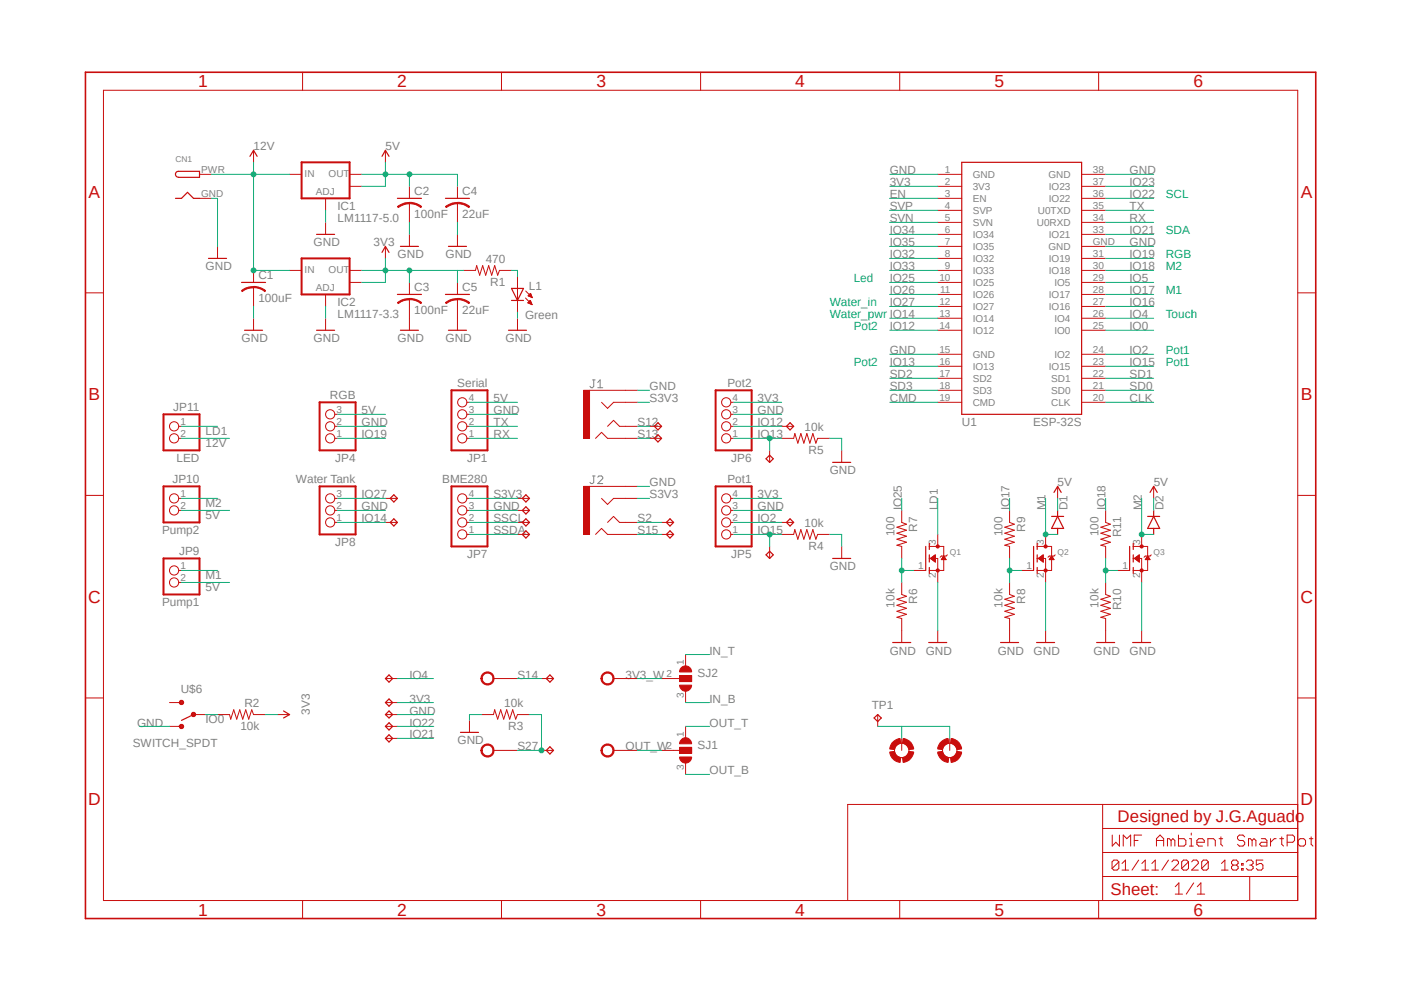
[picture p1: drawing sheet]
<svg xmlns="http://www.w3.org/2000/svg" width="297mm" height="210mm" viewBox="0 0 297 210" stroke-linecap="round" stroke-linejoin="round" font-family="sans-serif">
<path d="M17.6 14.9l261.8 179.9M279.4 14.9l-261.8 179.9" fill="none" stroke="#fff" stroke-width=".21"/>
<path d="M125.3 80.3h.6M125.6 80.3v1.4l-.3 .3h-.2l-.3-.3M126.4 82h1.1M126.4 80.9l.6-.6v1.7M125.3 100.7h.6M125.6 100.7v1.3l-.3 .3h-.2l-.3-.3M126.4 100.9l.3-.2h.6l.2 .2v.3l-1.1 1.1h1.1" fill="none" stroke="#808080" stroke-width=".21"/>
<path d="M52.9 33.1l.7-1.3 .8 1.3M80.8 33.1l.7-1.3 .8 1.3M203.5 34.3h25.3v53.3h-25.3zM80.8 53.4l.7-1.3 .8 1.3M84.1 42h5.1" fill="none" stroke="#c90d0c" stroke-width=".25"/>
<g fill="none" stroke="#c90d0c" stroke-width=".21">
<path d="M53.6 31.8v2.5M61.3 36.9h2.5M74 36.9h2.5M74 39.4h2.5M81.5 31.8v2.5M198.4 36.9h5.1M198.4 39.4h5.1M228.8 36.9h5.1M228.8 39.4h5.1M61.3 57.2h2.5M68.9 42v2.5M74 57.2h2.5"/>
<path d="M74 59.7h2.5M81.5 52.1v2.6M86.6 43v1.5M198.4 42h5.1M198.4 44.5h5.1M198.4 47h5.1M198.4 49.6h5.1M198.4 52.1h5.1M198.4 54.7h5.1M198.4 57.2h5.1M198.4 59.7h5.1M228.8 42h5.1"/>
<path d="M228.8 44.5h5.1M228.8 47h5.1M228.8 49.6h5.1M228.8 52.1h5.1M228.8 54.7h5.1M228.8 57.2h5.1M228.8 59.7h5.1M68.9 62.3v2.5M198.4 64.8h5.1M198.4 62.3h5.1M198.4 67.3h5.1M198.4 69.8h5.1"/>
<path d="M198.4 77.5h5.1M198.4 74.9h5.1M228.8 64.8h5.1M228.8 62.3h5.1M228.8 67.3h5.1M228.8 69.8h5.1M228.8 77.5h5.1M228.8 74.9h5.1M198.4 80h5.1M198.4 82.5h5.1M198.4 85.1h5.1M228.8 80h5.1"/>
<path d="M228.8 82.5h5.1M228.8 85.1h5.1"/>
</g>
<path d="M63.8 34.3h10.2v7.7h-10.2zM63.8 54.7h10.2v7.6h-10.2z" fill="none" stroke="#c90d0c" stroke-width=".42"/>
<path d="M86.6 42.8a4 4 0 0 1 2.6 .9l-.2 .2a3.6 3.6 0 0 0-2.4-.8z" fill-rule="evenodd" fill="#c90d0c"/>
<path d="M86.6 42.8a4 4 0 0 1 2.6 .9l-.2 .2a3.6 3.6 0 0 0-2.4-.8z" fill="none" stroke="#c90d0c" stroke-width=".21"/>
<path d="M84.1 43.7l.3-.2a3.5 3.5 0 0 1 2.2-.7v.3a4.1 4.1 0 0 0-2.4 .8z" fill-rule="evenodd" fill="#c90d0c"/>
<path d="M86.6 39.4v2.6M84.1 43.7l.3-.2a3.5 3.5 0 0 1 2.2-.7v.3a4.1 4.1 0 0 0-2.4 .8zM86.6 44.5v2.5M86.6 63.3v1.5" fill="none" stroke="#c90d0c" stroke-width=".21"/>
<path d="M84.1 62.3h5.1" fill="none" stroke="#c90d0c" stroke-width=".25"/>
<path d="M86.6 63.1a4 4 0 0 1 2.6 .9l-.2 .2a3.6 3.6 0 0 0-2.4-.8z" fill-rule="evenodd" fill="#c90d0c"/>
<path d="M86.6 63.1a4 4 0 0 1 2.6 .9l-.2 .2a3.6 3.6 0 0 0-2.4-.8z" fill="none" stroke="#c90d0c" stroke-width=".21"/>
<path d="M84.1 64a3.6 3.6 0 0 1 2.5-.8v.2a3.5 3.5 0 0 0-2.4 .8z" fill-rule="evenodd" fill="#c90d0c"/>
<path d="M86.6 59.7v2.6M53.6 60.7v1.6M84.1 64a3.6 3.6 0 0 1 2.5-.8v.2a3.5 3.5 0 0 0-2.4 .8zM86.6 64.8v2.5" fill="none" stroke="#c90d0c" stroke-width=".21"/>
<path d="M51.1 59.7h5.1" fill="none" stroke="#c90d0c" stroke-width=".25"/>
<path d="M53.6 60.6a4 4 0 0 1 2.6 .9l-.2 .2a3.8 3.8 0 0 0-2.4-.9z" fill-rule="evenodd" fill="#c90d0c"/>
<path d="M53.6 60.6a4 4 0 0 1 2.6 .9l-.2 .2a3.8 3.8 0 0 0-2.4-.9z" fill="none" stroke="#c90d0c" stroke-width=".21"/>
<path d="M51.1 61.5a3.4 3.4 0 0 1 2.5-.9v.3a3.5 3.5 0 0 0-2.4 .8z" fill-rule="evenodd" fill="#c90d0c"/>
<path d="M46 52.1v2.6M53.6 57.2v2.5M68.9 47v2.6M86.6 49.6v2.5M96.8 43v1.5M51.1 61.5a3.4 3.4 0 0 1 2.5-.9v.3a3.5 3.5 0 0 0-2.4 .8zM53.6 62.3v2.5M53.6 67.3v2.5M68.9 67.3v2.5M86.6 67.3v2.5" fill="none" stroke="#c90d0c" stroke-width=".21"/>
<path d="M44.1 54.7h3.8M67 49.6h3.8M84.7 52.1h3.8M94.2 42h5.1M51.7 69.8h3.8M67 69.8h3.8M84.7 69.8h3.8" fill="none" stroke="#c90d0c" stroke-width=".25"/>
<path d="M96.8 42.8a4 4 0 0 1 2.6 .9l-.2 .2a3.8 3.8 0 0 0-2.4-.8z" fill-rule="evenodd" fill="#c90d0c"/>
<path d="M96.8 42.8a4 4 0 0 1 2.6 .9l-.2 .2a3.8 3.8 0 0 0-2.4-.8z" fill="none" stroke="#c90d0c" stroke-width=".21"/>
<path d="M94.2 43.7l.3-.2a3.5 3.5 0 0 1 2.3-.7v.3a4.1 4.1 0 0 0-2.4 .8z" fill-rule="evenodd" fill="#c90d0c"/>
<path d="M96.8 39.4v2.6M94.2 43.7l.3-.2a3.5 3.5 0 0 1 2.3-.7v.3a4.1 4.1 0 0 0-2.4 .8zM96.8 44.5v2.5M96.8 63.3v1.5" fill="none" stroke="#c90d0c" stroke-width=".21"/>
<path d="M94.2 62.3h5.1" fill="none" stroke="#c90d0c" stroke-width=".25"/>
<path d="M96.8 63.1a4 4 0 0 1 2.6 .9l-.2 .2a3.8 3.8 0 0 0-2.4-.8z" fill-rule="evenodd" fill="#c90d0c"/>
<path d="M96.8 63.1a4 4 0 0 1 2.6 .9l-.2 .2a3.8 3.8 0 0 0-2.4-.8z" fill="none" stroke="#c90d0c" stroke-width=".21"/>
<path d="M94.2 64a3.6 3.6 0 0 1 2.6-.8v.2a3.5 3.5 0 0 0-2.4 .8z" fill-rule="evenodd" fill="#c90d0c"/>
<g fill="none" stroke="#c90d0c" stroke-width=".21">
<path d="M96.8 49.6v2.5M96.8 59.7v2.6M98 57.2h2.6l.2-1 .7 2 .6-2 .6 2 .7-2 .6 2 .6-2 .7 2 .4-1h2.5M109.5 58.5v7.5M94.2 64a3.6 3.6 0 0 1 2.6-.8v.2a3.5 3.5 0 0 0-2.4 .8zM96.8 64.8v5M109.5 67.3v2.5M111.2 63l1.4 1.4M111.2 61.6l1.4 1.3M111.7 64.1l.9 .3M111.7 64.1l.5-.6 .4 .9M111.7 64.1h.7"/>
<path d="M111.8 62.5h.6M111.8 63.9h.6M111.8 62.6h.6M111.8 62.4h.6M111.8 64.1h.6M111.8 63.8h.5M111.9 62.4h.5M111.9 63.8h.4M112 62.7h.5M112 62.3h.3M112 63.7h.2M112.1 64.2h.3"/>
<path d="M112.1 62.1h.2M112.1 63.6h.1M112.2 62.1l-.5 .5 .9 .3M112.2 62.1l.4 .8M112.2 62.8h.3M112.2 62.1h.1M112.3 64.3h.2M112.4 62.9h.2M112.5 64.4h.1"/>
</g>
<path d="M94.9 52.1h3.8M94.9 69.8h3.8M107.6 69.8h3.8M108.2 61h2.5l-1.2 2.5zM108.2 63.5h2.5" fill="none" stroke="#c90d0c" stroke-width=".25"/>
<path d="M190.9 160.2a1.57 1.57 0 0 0 1.4-1.3l1 .1a2.57 2.57 0 0 1-2.2 2.2z" fill-rule="evenodd" fill="#c90d0c"/>
<path d="M190.9 160.2a1.57 1.57 0 0 0 1.4-1.3l1 .1a2.57 2.57 0 0 1-2.2 2.2z" fill="none" stroke="#c90d0c" stroke-width=".21"/>
<path d="M191.1 156.2a2.44 2.44 0 0 1 2.2 2.2l-1 .1a1.68 1.68 0 0 0-1.4-1.3z" fill-rule="evenodd" fill="#c90d0c"/>
<path d="M191.1 156.2a2.44 2.44 0 0 1 2.2 2.2l-1 .1a1.68 1.68 0 0 0-1.4-1.3z" fill="none" stroke="#c90d0c" stroke-width=".21"/>
<path d="M188.7 157.1a2.49 2.49 0 0 1 1.7-.9l.1 1a1.57 1.57 0 0 0-1.3 1.3l-1-.1z" fill-rule="evenodd" fill="#c90d0c"/>
<path d="M188.7 157.1a2.49 2.49 0 0 1 1.7-.9l.1 1a1.57 1.57 0 0 0-1.3 1.3l-1-.1z" fill="none" stroke="#c90d0c" stroke-width=".21"/>
<path d="M188.2 159l1-.1a1.47 1.47 0 0 0 1.3 1.3l-.1 1a2.45 2.45 0 0 1-2.2-2.2z" fill-rule="evenodd" fill="#c90d0c"/>
<g fill="none" stroke="#c90d0c" stroke-width=".21">
<path d="M188.2 159l1-.1a1.47 1.47 0 0 0 1.3 1.3l-.1 1a2.45 2.45 0 0 1-2.2-2.2zM190.8 156.2v2.5"/>
<circle cx="190.8" cy="158.7" r="1.53"/>
</g>
<path d="M201.1 160.2a1.57 1.57 0 0 0 1.3-1.3l1 .1a2.45 2.45 0 0 1-2.2 2.2z" fill-rule="evenodd" fill="#c90d0c"/>
<path d="M201.1 160.2a1.57 1.57 0 0 0 1.3-1.3l1 .1a2.45 2.45 0 0 1-2.2 2.2z" fill="none" stroke="#c90d0c" stroke-width=".21"/>
<path d="M201.2 156.2a2.37 2.37 0 0 1 2.2 2.2l-1 .1a1.68 1.68 0 0 0-1.3-1.3z" fill-rule="evenodd" fill="#c90d0c"/>
<path d="M201.2 156.2a2.37 2.37 0 0 1 2.2 2.2l-1 .1a1.68 1.68 0 0 0-1.3-1.3z" fill="none" stroke="#c90d0c" stroke-width=".21"/>
<path d="M198.9 157.1a2.49 2.49 0 0 1 1.7-.9l.1 1a1.68 1.68 0 0 0-1.4 1.3l-.9-.1v-.3z" fill-rule="evenodd" fill="#c90d0c"/>
<path d="M198.9 157.1a2.49 2.49 0 0 1 1.7-.9l.1 1a1.68 1.68 0 0 0-1.4 1.3l-.9-.1v-.3z" fill="none" stroke="#c90d0c" stroke-width=".21"/>
<path d="M198.4 159l.9-.1a1.57 1.57 0 0 0 1.4 1.3l-.1 1a2.45 2.45 0 0 1-2.2-2.2z" fill-rule="evenodd" fill="#c90d0c"/>
<g fill="none" stroke="#c90d0c" stroke-width=".21">
<path d="M70.8 92.7h.6M70.8 90.2h.6M70.8 87.6h.6M98.8 92.7h.5M98.8 90.2h.5M98.8 87.6h.5M98.8 85.1h.5M154.6 92.7h.6M154.6 90.2h.6M154.6 87.6h.6M154.6 85.1h.6M165.4 92.7h2.5l.2-1 .7 2 .6-2 .7 2 .6-2 .6 2 .7-2 .6 2 .4-1h2.5"/>
<path d="M178.1 95.2v2.6M70.8 110.5h.6M70.8 107.9h.6M70.8 105.4h.6M98.8 113h.5M98.8 110.5h.5M98.8 107.9h.5M98.8 105.4h.5M109.5 113h2.5M109.5 110.5h2.5M109.5 107.9h2.5M109.5 105.4h2.5"/>
<path d="M154.6 113h.6M154.6 110.5h.6M154.6 107.9h.6M154.6 105.4h.6M165.4 113h2.5l.2-1 .7 2 .6-2 .7 2 .6-2 .6 2 .7-2 .6 2 .4-1h2.5M178.1 115.6v2.5M196.6 118.1h1.8v2.5M196.6 115.6h3v5h-3M200.4 117.3l-.2 .3h-1.1l-.2 .3M46 151.1h2.6l.2 1 .6-2 .7 2 .6-2 .7 2 .6-2 .6 2 .7-2 .3 1h2.6M58.7 151.1h2.6M81.5 151.1h2.6"/>
<path d="M81.5 148.6h2.6M81.5 153.6h2.6M81.5 156.2h2.6M185.7 151.1v2.5M198.4 159l.9-.1a1.57 1.57 0 0 0 1.4 1.3l-.1 1a2.45 2.45 0 0 1-2.2-2.2zM200.9 156.2v2.5"/>
<circle cx="69.8" cy="92.7" r=".98"/>
<circle cx="69.8" cy="90.2" r=".98"/>
<circle cx="69.8" cy="87.6" r=".98"/>
<circle cx="97.8" cy="92.7" r=".98"/>
<circle cx="97.8" cy="85.1" r=".98"/>
<circle cx="97.8" cy="87.6" r=".98"/>
<circle cx="97.8" cy="90.2" r=".98"/>
<circle cx="153.6" cy="85.1" r=".98"/>
<circle cx="153.6" cy="90.2" r=".98"/>
<circle cx="153.6" cy="87.6" r=".98"/>
<circle cx="153.6" cy="92.7" r=".98"/>
<circle cx="69.8" cy="105.4" r=".98"/>
<circle cx="69.8" cy="107.9" r=".98"/>
<circle cx="69.8" cy="110.5" r=".98"/>
<circle cx="97.8" cy="107.9" r=".98"/>
<circle cx="97.8" cy="110.5" r=".98"/>
<circle cx="97.8" cy="113" r=".98"/>
<circle cx="97.8" cy="105.4" r=".98"/>
<circle cx="153.6" cy="113" r=".98"/>
<circle cx="153.6" cy="105.4" r=".98"/>
<circle cx="153.6" cy="110.5" r=".98"/>
<circle cx="153.6" cy="107.9" r=".98"/>
<circle cx="200.9" cy="158.7" r="1.53"/>
</g>
<path d="M67.6 85.1h7.6v10.1h-7.6zM95.5 82.5h7.6v12.7h-7.6zM151.4 82.5h7.6v12.7h-7.6zM67.6 102.9h7.6v10.1h-7.6zM95.5 102.9h7.6v12.7h-7.6zM151.4 102.9h7.6v12.7h-7.6z" fill="none" stroke="#c90d0c" stroke-width=".42"/>
<g fill="none" stroke="#c90d0c" stroke-width=".25">
<path d="M176.1 97.8h3.9M111.3 104.6l.7 .8-.7 .8-.8-.8zM111.3 107.2l.7 .7-.7 .8-.8-.8zM111.3 109.7l.7 .8-.7 .8-.8-.8zM111.3 112.3l.7 .7-.7 .8-.8-.8zM176.1 118.1h3.9M195.8 115.6v5M196.6 114.9v1.3M196.6 117.3v1.6M196.6 120v1.3M60 150.4l1.3 .7-1.3 .7M82.3 147.8l.8 .8-.8 .8-.8-.8z"/>
<path d="M82.3 150.4l.8 .7-.8 .7-.8-.7zM82.3 152.9l.8 .7-.8 .8-.8-.8zM82.3 155.4l.8 .8-.8 .7-.8-.7zM184.9 151.8l.8-.7 .7 .7-.7 .8z"/>
</g>
<circle cx="198.4" cy="120.6" r=".33" fill="#c90d0c"/>
<circle cx="198.4" cy="120.6" r=".33" fill="none" stroke="#c90d0c" stroke-width=".21"/>
<circle cx="198.4" cy="115.6" r=".33" fill="#c90d0c"/>
<g fill="none" stroke="#c90d0c" stroke-width=".21">
<path d="M37.8 90.2h.6M37.8 92.7h.6M37.8 105.4h.6M37.8 107.9h.6M190.8 107.9v2.6l1 .4-2.1 .6 2.1 .6-2.1 .7 2.1 .6-2.1 .6 2.1 .7-2.1 .6 1.1 .3v2.5M196.8 118.2h1.1M196.8 118.1l1.1-.8v1.6zM196.9 118h1M197 118.2h.9M197 117.9h.9M197.1 118.3h.8M197.1 117.9h.8"/>
<path d="M197.2 118.4h.7M197.3 117.8h.6M197.4 118.5h.5M197.4 117.7h.5M197.4 118.6h.5M197.5 117.6h.4M197.6 118.7h.3M197.6 117.5h.3M197.7 118.7h.2M197.7 117.4h.2M197.8 118.8h.1M198.4 113v2.6"/>
<path d="M199.1 118.3h1M199.2 118.2h.8M199.3 118.2h.7M199.3 118h.6M199.4 117.9h.5M199.4 117.9h.4M199.5 117.8h.2M199.6 117.7h.1M199.6 117.6l.6 .8h-1.1zM199.6 117.6h.1M219.4 115.6h3.1v5h-3.1M219.4 118.1h1.8v2.5"/>
<path d="M223.2 117.3l-.2 .3h-1l-.3 .3M37.8 120.6h.6M37.8 123.2h.6M190.8 123.2v2.5l1 .4-2.1 .6 2.1 .7-2.1 .6 2.1 .7-2.1 .6 2.1 .6-2.1 .7 1.1 .2v5.1M193.3 120.6h2.5M198.4 120.6v2.6M198.4 133.3v2.6"/>
<circle cx="36.8" cy="92.7" r=".98"/>
<circle cx="36.8" cy="90.2" r=".98"/>
<circle cx="36.8" cy="105.4" r=".98"/>
<circle cx="36.8" cy="107.9" r=".98"/>
<circle cx="198.4" cy="115.6" r=".33"/>
<circle cx="36.8" cy="123.2" r=".98"/>
<circle cx="36.8" cy="120.6" r=".98"/>
</g>
<path d="M34.6 87.6h7.6v7.6h-7.6zM34.6 118.1h7.6v7.6h-7.6zM34.6 102.9h7.6v7.6h-7.6z" fill="none" stroke="#c90d0c" stroke-width=".42"/>
<path d="M218.7 115.6v5M219.4 114.9v1.3M219.4 117.3v1.6M188.8 135.9h3.9M196.5 135.9h3.8M219.4 120v1.3" fill="none" stroke="#c90d0c" stroke-width=".25"/>
<circle cx="221.2" cy="120.7" r=".33" fill="#c90d0c"/>
<circle cx="221.2" cy="120.7" r=".33" fill="none" stroke="#c90d0c" stroke-width=".21"/>
<circle cx="221.2" cy="115.6" r=".33" fill="#c90d0c"/>
<g fill="none" stroke="#c90d0c" stroke-width=".21">
<path d="M213.6 107.9v2.6l1 .4-2 .6 2 .6-2 .7 2 .6-2 .6 2 .7-2 .6 1 .3v2.5M219.7 118.1l1-.8v1.6zM219.7 118.2h1M219.8 118h.9M219.8 118.2h.9M219.9 117.9h.8M220 118.3h.7M220 117.9h.7M220.1 118.4h.6M220.1 117.8h.6M220.2 117.7h.5M220.2 118.5h.5"/>
<path d="M220.3 118.6h.4M220.3 117.6h.4M220.4 118.7h.3M220.5 117.5h.2M220.6 118.7h.1M220.6 117.4h.1M220.7 118.8v.1M221.2 113v2.6M222 118.3h1M222.1 118.2h.8M222.1 118.2h.7M222.2 118h.6"/>
<path d="M222.2 117.9h.5M222.3 117.9h.4M222.4 117.8h.2M222.4 117.7h.1M222.5 117.6l.5 .8h-1zM222.5 117.6h.1M239.7 115.6h3.1v5h-3.1M239.7 118.1h1.8v2.5M243.5 117.3l-.2 .3h-1l-.3 .3M213.6 123.2v2.5l1 .4-2 .6 2 .7-2 .6 2 .7-2 .6 2 .6-2 .7 1 .2v5.1M216.1 120.6h2.6M221.2 120.6v2.6"/>
<path d="M221.2 133.3v2.6"/>
<circle cx="221.2" cy="115.6" r=".33"/>
</g>
<path d="M239 115.6v5M239.7 114.9v1.3M239.7 117.3v1.6M211.7 135.9h3.8M219.3 135.9h3.8M239.7 120v1.3" fill="none" stroke="#c90d0c" stroke-width=".25"/>
<circle cx="241.5" cy="120.7" r=".33" fill="#c90d0c"/>
<circle cx="241.5" cy="120.7" r=".33" fill="none" stroke="#c90d0c" stroke-width=".21"/>
<circle cx="241.5" cy="115.6" r=".33" fill="#c90d0c"/>
<g fill="none" stroke="#c90d0c" stroke-width=".21">
<path d="M124.7 82.5h7.6M126 92.7l1.3-1.3 1.2 1.3h3.8M127.3 85.1l1.2 1.3 1.3-1.3h2.5M223.7 102.9v2.5M233.9 107.9v2.6l1 .4-2 .6 2 .6-2 .7 2 .6-2 .6 2 .7-2 .6 1 .3v2.5M240 118.1l1-.8v1.6zM240 118.2h1M240.1 118h.9M240.2 118.2h.8M240.2 117.9h.8M240.3 118.3h.7M240.3 117.9h.7"/>
<path d="M240.4 118.4h.6M240.5 117.8h.5M240.5 118.5h.5M240.5 117.7h.5M240.6 118.6h.4M240.7 117.6h.3M240.7 118.7h.3M240.8 117.5h.2M240.9 118.7h.1M240.9 117.4h.1M241 118.8v.1M241.5 113v2.6"/>
<path d="M242.3 118.3h.9M242.4 118.2h.8M242.5 118h.6M242.6 117.9h.4M242.7 117.8h.2M242.7 117.7h.2M242.8 117.6l.5 .8h-1zM242.8 117.6h.1M244.1 102.9v2.5M233.9 123.2v2.5l1 .4-2 .6 2 .7-2 .6 2 .7-2 .6 2 .6-2 .7 1 .2v5.1M236.4 120.6h2.6M241.5 120.6v2.6"/>
<path d="M241.5 133.3v2.6M81.5 143.5h2.6"/>
<circle cx="241.5" cy="115.6" r=".33"/>
</g>
<g fill="none" stroke="#c90d0c" stroke-width=".25">
<path d="M222.5 109.2h2.5M223 104.1l.7-1.2 .8 1.2M223.7 109.2l1.3 2.6h-2.5zM223.7 107.9v1.3M223.7 111.8v1.2M242.8 109.2h2.5M243.3 104.1l.8-1.2 .7 1.2M244.1 109.2l1.2 2.6h-2.5zM244.1 107.9v1.3M244.1 111.8v1.2M232 135.9h3.8M239.6 135.9h3.8"/>
<path d="M81.5 143.5l.8-.8 .8 .8-.8 .8z"/>
</g>
<path d="M123.4 82.5h1.3v10.2h-1.3z" fill-rule="evenodd" fill="#c90d0c"/>
<path d="M123.4 82.5h1.3v10.2h-1.3zM128.5 90.2l1.3-1.3 1.3 1.3h3.8M132.3 85.1h2.6M132.3 92.7h2.6M132.3 82.5h2.6M124.7 102.9h7.6M126 113l1.3-1.2 1.2 1.2h3.8M127.3 105.4l1.2 1.3 1.3-1.3h2.5" fill="none" stroke="#c90d0c" stroke-width=".21"/>
<path d="M123.4 102.9h1.3v10.1h-1.3z" fill-rule="evenodd" fill="#c90d0c"/>
<g fill="none" stroke="#c90d0c" stroke-width=".21">
<path d="M21.9 19.1h252.6v171.4h-252.6zM64 15.3v3.8M106.1 15.3v3.8M148.2 15.3v3.8M190.3 15.3v3.8M232.4 15.3v3.8M18.1 61.9h3.8M274.5 61.9h3.8M137.4 90.2h2.6M137.4 92.7h2.6M162.8 95.2v2.6M165.4 90.2h2.5"/>
<path d="M18.1 104.8h3.8M81.5 105.4h2.6M81.5 110.5h2.6M123.4 102.9h1.3v10.1h-1.3zM128.5 110.5l1.3-1.3 1.3 1.3h3.8M132.3 105.4h2.6M132.3 113h2.6M132.3 102.9h2.6M140 113h2.5M140 110.5h2.5M162.8 115.6v2.5M165.4 110.5h2.5"/>
<path d="M274.5 104.8h3.8M18.1 147.6h3.8M114.6 143.5h2.5M114.6 158.7h2.5M274.5 147.6h3.8M233.3 170.1v20.4M233.3 175.2h41.2M235.3 176.6v2.3l.8-.8 .7 .8v-2.3M237.6 178.9v-2.3l.8 .8 .8-.8v2.3M239.9 177.8h.8M241.5 176.6h-1.6v2.3M244.6 177.8h1.6"/>
<path d="M244.6 178.9v-1.5l.8-.8 .8 .8v1.5M247.7 177.8l-.3-.4h-.4v1.5M247.7 177.8v1.1M247.7 177.8l.4-.4 .4 .4v1.1M249.3 176.6v2.3h1.2l.4-.3v-.8l-.4-.4h-1.2M251.6 177.4h.4v1.5M251.6 178.9h.8M252 176.2v.4M253.2 178.1h1.6v-.3l-.4-.4h-.8l-.4 .4v.8l.4 .3h.8M255.5 178.9v-1.5h1.2l.4 .4v1.1M257.9 177.4h.8M258.3 177v1.6l.4 .3"/>
<path d="M263.3 177l-.4-.4h-.7l-.4 .4v.4l.4 .4h.7l.4 .3v.5l-.4 .3h-.7l-.4-.3M264.9 177.8l-.4-.4h-.4v1.5M264.9 177.8v1.1M264.9 177.8l.4-.4 .4 .4v1.1M266.8 177.4h.8l.4 .4v1.1h-1.2l-.4-.3 .4-.5h1.2M268.8 177.4v1.5M270 177.4h-.4l-.8 .7M270.7 177.4h.8M271.1 177v1.6l.4 .3M272.3 178.1h1.2l.4-.3v-.8l-.4-.4h-1.2v2.3M274.5 170.1h-95.2v20.4M274.6 177.8l.4-.4h.8l.4 .4v.8l-.4 .3h-.8l-.4-.3z"/>
<path d="M277 177.4h.7M277.4 177v1.6l.3 .3M64 190.5v3.8M106.1 190.5v3.8M148.2 190.5v3.8M190.3 190.5v3.8M232.4 190.5v3.8M233.3 185.4h41.2M233.3 180.3h41.2M236.7 182.3l-.4-.4h-.7l-.4 .4v1.4M236.7 182.3v1.4l-.4 .3h-.7l-.4-.3M236.7 182.3l-1.5 1.4"/>
<path d="M237.4 184h1.4M237.4 182.6l.7-.7v2.1M240.9 181.9l-1.4 2.1M241.6 184h1.4M241.6 182.6l.7-.7v2.1M243.7 184h1.4M243.7 182.6l.7-.7v2.1M247.2 181.9l-1.4 2.1M247.9 182.3l.3-.4h.8l.3 .4v.3l-1.4 1.4h1.4M248.6 187.5l.8-.8v2.4M248.6 189.1h1.5M251.4 182.3l-.4-.4h-.6l-.4 .4v1.4"/>
<path d="M251.4 182.3v1.4l-.4 .3h-.6l-.4-.3M251.4 182.3l-1.4 1.4M252.1 182.3l.3-.4h.8l.3 .4v.3l-1.4 1.4h1.4M252.5 186.7l-1.5 2.4M253.3 189.1h1.5M253.3 187.5l.7-.8v2.4M255.6 182.3l-.3-.4h-.7l-.4 .4v1.4M255.6 182.3v1.4l-.3 .3h-.7l-.4-.3M255.6 182.3l-1.4 1.4M258.4 184h1.4M258.4 182.6l.7-.7v2.1M260.9 183l-.4-.4v-.3l.4-.4h.7l.3 .4v.3l-.3 .4"/>
<path d="M260.9 183l-.4 .3v.4l.4 .3h.7l.3-.3v-.4l-.3-.3M260.9 183h.7M262.6 183.7h.4v.3h-.4zM262.6 182.6h.4v.4h-.4zM263.7 182.3l.3-.4h.7l.4 .4v.3l-.4 .4M264.4 185.4v5.1M264.4 183h.3M264.7 183l.4 .3v.4l-.4 .3h-.7l-.3-.3M267.2 181.9h-1.4v1.1l.7-.4h.3l.4 .4v.7l-.4 .3h-.7l-.3-.3"/>
</g>
<path d="M18.1 15.3h260.2v179h-260.2z" fill="none" stroke="#c90d0c" stroke-width=".34"/>
<path d="M138.4 90.2l.8-.8 .8 .8-.8 .7zM138.4 92.7l.8-.8 .8 .8-.8 .8zM162.1 97l.7-.7 .8 .7-.8 .8zM166.4 90.2l.7-.8 .8 .8-.8 .7zM83.3 104.6l.8 .8-.8 .8-.8-.8zM83.3 109.7l.8 .8-.8 .8-.8-.8zM141.7 109.7l.8 .8-.8 .8-.7-.8zM141.7 112.3l.8 .7-.8 .8-.7-.8zM162.1 117.3l.7-.7 .8 .7-.8 .8zM167.1 109.7l.8 .8-.8 .8-.7-.8zM115.6 143.5l.7-.8 .8 .8-.8 .8zM116.3 157.9l.8 .8-.8 .8-.7-.8z" fill="none" stroke="#c90d0c" stroke-width=".25"/>
<path d="M143.8 160.1h2.5a1.27 1.27 0 0 1-1.3 1.3 1.27 1.27 0 0 1-1.2-1.3z" fill-rule="evenodd" fill="#c90d0c"/>
<path d="M143.8 160.1h2.5a1.27 1.27 0 0 1-1.3 1.3 1.27 1.27 0 0 1-1.2-1.3z" fill="none" stroke="#c90d0c" stroke-width=".21"/>
<path d="M144.1 156.4a1.25 1.25 0 0 1 1.4-.3 1.25 1.25 0 0 1 .8 1.2h-2.5z" fill-rule="evenodd" fill="#c90d0c"/>
<path d="M142.5 158.7h1.3M143.8 158.1h2.5v1.2h-2.5zM144.1 156.4a1.25 1.25 0 0 1 1.4-.3 1.25 1.25 0 0 1 .8 1.2h-2.5z" fill="none" stroke="#c90d0c" stroke-width=".21"/>
<path d="M143.8 158.1h2.5v1.2h-2.5z" fill-rule="evenodd" fill="#c90d0c"/>
<path d="M140 158.7h2.5M143.8 158.1h2.5v1.2h-2.5zM145 153.6v2.6M145 161.2v2.6" fill="none" stroke="#c90d0c" stroke-width=".21"/>
<path d="M143.8 144.9h2.5a1.27 1.27 0 0 1-1.3 1.3 1.27 1.27 0 0 1-1.2-1.3z" fill-rule="evenodd" fill="#c90d0c"/>
<path d="M143.8 144.9h2.5a1.27 1.27 0 0 1-1.3 1.3 1.27 1.27 0 0 1-1.2-1.3z" fill="none" stroke="#c90d0c" stroke-width=".21"/>
<path d="M144.1 141.2a1.27 1.27 0 0 1 1.4-.3 1.27 1.27 0 0 1 .8 1.2h-2.5l.1-.6z" fill-rule="evenodd" fill="#c90d0c"/>
<path d="M142.5 143.5h1.3M143.8 142.9h2.5v1.2h-2.5zM144.1 141.2a1.27 1.27 0 0 1 1.4-.3 1.27 1.27 0 0 1 .8 1.2h-2.5l.1-.6z" fill="none" stroke="#c90d0c" stroke-width=".21"/>
<path d="M143.8 142.9h2.5v1.2h-2.5z" fill-rule="evenodd" fill="#c90d0c"/>
<path d="M145 138.4v2.6M104.4 143.5h5.1M140 143.5h2.5M143.8 142.9h2.5v1.2h-2.5zM145 146v2.6" fill="none" stroke="#c90d0c" stroke-width=".21"/>
<path d="M102.1 142.6a1.4 1.4 0 0 1 2.2 .1 1.4 1.4 0 0 1-.8 2.1 1.4 1.4 0 0 1-1.8-1.3h.3a1.15 1.15 0 0 1 1.5-1.1 1.15 1.15 0 0 1 .5 1.9 1.15 1.15 0 0 1-1.9-.4l-.1-.4h-.3z" fill-rule="evenodd" fill="#c90d0c"/>
<path d="M102.1 142.6a1.4 1.4 0 0 1 2.2 .1 1.4 1.4 0 0 1-.8 2.1 1.4 1.4 0 0 1-1.8-1.3h.3a1.15 1.15 0 0 1 1.5-1.1 1.15 1.15 0 0 1 .5 1.9 1.15 1.15 0 0 1-1.9-.4l-.1-.4h-.3zM104.4 158.7h5.1" fill="none" stroke="#c90d0c" stroke-width=".21"/>
<path d="M102.1 157.8a1.4 1.4 0 0 1 2.2 .2 1.4 1.4 0 0 1-.8 2.1 1.4 1.4 0 0 1-1.8-1.4h.3a1.15 1.15 0 0 1 1.6-1.1 1.15 1.15 0 0 1 .3 1.9 1.15 1.15 0 0 1-1.8-.4l-.1-.4h-.3z" fill-rule="evenodd" fill="#c90d0c"/>
<path d="M102.1 157.8a1.4 1.4 0 0 1 2.2 .2 1.4 1.4 0 0 1-.8 2.1 1.4 1.4 0 0 1-1.8-1.4h.3a1.15 1.15 0 0 1 1.6-1.1 1.15 1.15 0 0 1 .3 1.9 1.15 1.15 0 0 1-1.8-.4l-.1-.4h-.3zM129.8 143.5h5.1" fill="none" stroke="#c90d0c" stroke-width=".21"/>
<path d="M127.5 142.6a1.4 1.4 0 0 1 2.2 .1 1.4 1.4 0 0 1-.8 2.1 1.4 1.4 0 0 1-1.8-1.3h.3a1.13 1.13 0 0 1 1.5-1.1 1.13 1.13 0 0 1 .4 1.8 1.13 1.13 0 0 1-1.8-.3l-.1-.4h-.3z" fill-rule="evenodd" fill="#c90d0c"/>
<path d="M127.5 142.6a1.4 1.4 0 0 1 2.2 .1 1.4 1.4 0 0 1-.8 2.1 1.4 1.4 0 0 1-1.8-1.3h.3a1.13 1.13 0 0 1 1.5-1.1 1.13 1.13 0 0 1 .4 1.8 1.13 1.13 0 0 1-1.8-.3l-.1-.4h-.3zM129.8 158.7h5.1" fill="none" stroke="#c90d0c" stroke-width=".21"/>
<path d="M127.5 157.8a1.4 1.4 0 0 1 2.2 .2 1.4 1.4 0 0 1-.8 2.1 1.4 1.4 0 0 1-1.8-1.4h.3a1.13 1.13 0 0 1 1.5-1 1.13 1.13 0 0 1 .4 1.8 1.13 1.13 0 0 1-1.8-.4l-.1-.4h-.3z" fill-rule="evenodd" fill="#c90d0c"/>
<path d="M37.8 148.6h.6M37.8 153.6h.6M127.5 157.8a1.4 1.4 0 0 1 2.2 .2 1.4 1.4 0 0 1-.8 2.1 1.4 1.4 0 0 1-1.8-1.4h.3a1.13 1.13 0 0 1 1.5-1 1.13 1.13 0 0 1 .4 1.8 1.13 1.13 0 0 1-1.8-.4l-.1-.4h-.3z" fill="none" stroke="#c90d0c" stroke-width=".21"/>
<path d="M40.9 151.1l-2.5 1.3" fill="none" stroke="#c90d0c" stroke-width=".25"/>
<path d="M38 153.4l.2-.2 .6 .2v.5l-.6 .2-.3-.5 .4-.2 .4 .2-.1 .2-.3 .1-.2-.3h-.2z" fill-rule="evenodd" fill="#c90d0c"/>
<path d="M38 153.4l.2-.2 .6 .2v.5l-.6 .2-.3-.5 .4-.2 .4 .2-.1 .2-.3 .1-.2-.3h-.2z" fill="none" stroke="#c90d0c" stroke-width=".21"/>
<path d="M38 148.3l.2-.2 .6 .2v.5l-.6 .2-.3-.4h.2l.2-.3 .3 .1v.3l-.3 .1-.4-.2z" fill-rule="evenodd" fill="#c90d0c"/>
<path d="M38 148.3l.2-.2 .6 .2v.5l-.6 .2-.3-.4h.2l.2-.3 .3 .1v.3l-.3 .1-.4-.2z" fill="none" stroke="#c90d0c" stroke-width=".21"/>
<path d="M40.6 150.8l.2-.1 .5 .1v.6l-.5 .2-.3-.5h.2l.2-.2 .2 .1v.3h-.2l-.4-.2z" fill-rule="evenodd" fill="#c90d0c"/>
<path d="M42.2 36.9h2.5M42.2 42h2.5M35.9 148.6h2.5M35.9 153.6h2.5M40.6 150.8l.2-.1 .5 .1v.6l-.5 .2-.3-.5h.2l.2-.2 .2 .1v.3h-.2l-.4-.2zM40.9 151.1h2.6M99.3 152.4v2.5M101.9 151.1h2.5l.2-1 .7 2 .6-2 .7 2 .6-2 .6 2 .7-2 .6 2 .4-1h2.5" fill="none" stroke="#c90d0c" stroke-width=".21"/>
<path d="M37.3 36.4l.5-.2h4.4v1.3h-4.4a.66 .66 0 0 1-.6-.4 .66 .66 0 0 1 .1-.7zM37.1 42h1.3l1.3-1.3 1.2 1.3h1.3M97.4 154.9h3.8" fill="none" stroke="#c90d0c" stroke-width=".25"/>
<g fill="none" stroke="#0dab76" stroke-width=".21">
<path d="M188.2 36.9h10.2M233.9 36.9h10.2M44.7 42h1.3v10.1M68.9 44.5v2.5M76.5 57.2h5M81.5 54.7v5h-5M86.6 47v2.6M96.8 47v2.6M233.9 52.1h10.2M53.6 64.8v2.5M68.9 64.8v2.5M109.5 66v1.3"/>
<path d="M188.2 74.9h10.2M71.4 90.2h10.1M99.3 87.6h10.2M134.9 82.5h2.5M155.2 87.6h10.2M175.5 92.7h2.6v2.5M71.4 107.9h10.1M99.3 107.9h10.2M134.9 102.9h2.5M155.2 107.9h10.2M175.5 113h2.6v2.6M198.4 123.2v10.1"/>
<path d="M221.2 123.2v10.1M241.5 123.2v10.1M29.5 153.6h6.4M84.1 151.1h7.6M101.9 151.1h-2.6v1.3"/>
</g>
<circle cx="81.5" cy="57.2" r=".51" fill="#0dab76"/>
<g fill="none" stroke="#0dab76" stroke-width=".21">
<path d="M81.5 57.2h15.3v2.5M86.6 57.2v2.5"/>
<circle cx="81.5" cy="57.2" r=".51"/>
</g>
<circle cx="86.6" cy="57.2" r=".51" fill="#0dab76"/>
<g fill="none" stroke="#0dab76" stroke-width=".21">
<path d="M44.7 36.9h16.6M53.6 34.3v2.6M188.2 39.4h10.2M96.8 57.2h1.2M155.2 85.1h10.2M155.2 105.4h10.2M56.2 151.1h2.5M84.1 148.6h7.6"/>
<circle cx="86.6" cy="57.2" r=".51"/>
</g>
<circle cx="53.6" cy="36.9" r=".51" fill="#0dab76"/>
<g fill="none" stroke="#0dab76" stroke-width=".21">
<path d="M53.6 36.9v20.3h7.7"/>
<circle cx="53.6" cy="36.9" r=".51"/>
</g>
<circle cx="53.6" cy="57.2" r=".51" fill="#0dab76"/>
<g fill="none" stroke="#0dab76" stroke-width=".21">
<path d="M76.5 36.9h5M81.5 34.3v5.1h-5M38.4 92.7h10.2"/>
<circle cx="53.6" cy="57.2" r=".51"/>
</g>
<circle cx="81.5" cy="36.9" r=".51" fill="#0dab76"/>
<g fill="none" stroke="#0dab76" stroke-width=".21">
<path d="M81.5 36.9h15.3v2.5M86.6 36.9v2.5"/>
<circle cx="81.5" cy="36.9" r=".51"/>
</g>
<circle cx="86.6" cy="36.9" r=".51" fill="#0dab76"/>
<g fill="none" stroke="#0dab76" stroke-width=".21">
<path d="M108.2 57.2h1.3v1.3M188.2 57.2h10.2M188.2 42h10.2M188.2 44.5h10.2M188.2 47h10.2M188.2 49.6h10.2M188.2 52.1h10.2M188.2 54.7h10.2M188.2 59.7h10.2M188.2 62.3h10.2M188.2 64.8h10.2M188.2 67.3h10.2"/>
<path d="M188.2 69.8h10.2M188.2 77.5h10.2M71.4 87.6h10.1M99.3 85.1h10.2M155.2 90.2h10.2M155.2 92.7h10.2M162.8 92.7v2.5M38.4 107.9h10.2M71.4 105.4h10.1M71.4 110.5h10.1M190.8 105.4v2.5M223.7 105.4v2.5"/>
<path d="M244.1 105.4v2.5M38.4 123.2h10.2"/>
<circle cx="86.6" cy="36.9" r=".51"/>
</g>
<circle cx="162.8" cy="92.7" r=".51" fill="#0dab76"/>
<g fill="none" stroke="#0dab76" stroke-width=".21">
<path d="M233.9 77.5h10.2M188.2 80h10.2M188.2 82.5h10.2M188.2 85.1h10.2M233.9 80h10.2M233.9 82.5h10.2M233.9 85.1h10.2M155.2 113h10.2M162.8 113v2.6"/>
<circle cx="162.8" cy="92.7" r=".51"/>
</g>
<circle cx="162.8" cy="113" r=".51" fill="#0dab76"/>
<g fill="none" stroke="#0dab76" stroke-width=".21">
<path d="M233.9 39.4h10.2M233.9 59.7h10.2M233.9 57.2h10.2M233.9 54.7h10.2M233.9 49.6h10.2M233.9 47h10.2M233.9 44.5h10.2M233.9 42h10.2M233.9 74.9h10.2M233.9 69.8h10.2M233.9 67.3h10.2M233.9 64.8h10.2"/>
<path d="M233.9 62.3h10.2M71.4 92.7h10.1M99.3 92.7h10.2M99.3 90.2h10.2M99.3 110.5h10.2M99.3 113h10.2M155.2 110.5h10.2M213.6 105.4v2.5M221.2 105.4v7.6h2.5M233.9 105.4v2.5M38.4 120.6h7.6M43.5 151.1h2.5"/>
<path d="M84.1 143.5h7.6M84.1 156.2h7.6M84.1 153.6h7.6M185.7 153.6h15.2v2.6M190.8 153.6v2.6"/>
<circle cx="162.8" cy="113" r=".51"/>
</g>
<circle cx="221.2" cy="113" r=".51" fill="#0dab76"/>
<g fill="none" stroke="#0dab76" stroke-width=".21">
<path d="M38.4 105.4h7.6M241.5 105.4v7.6h2.6"/>
<circle cx="221.2" cy="113" r=".51"/>
</g>
<circle cx="241.5" cy="113" r=".51" fill="#0dab76"/>
<g fill="none" stroke="#0dab76" stroke-width=".21">
<path d="M38.4 90.2h7.6M190.8 118.1v5.1M198.4 105.4v7.6M190.8 120.6h2.5"/>
<circle cx="241.5" cy="113" r=".51"/>
</g>
<circle cx="190.7" cy="120.6" r=".51" fill="#0dab76"/>
<g fill="none" stroke="#0dab76" stroke-width=".21">
<path d="M213.6 118.1v5.1M213.6 120.6h2.5"/>
<circle cx="190.7" cy="120.6" r=".51"/>
</g>
<circle cx="213.6" cy="120.6" r=".51" fill="#0dab76"/>
<g fill="none" stroke="#0dab76" stroke-width=".21">
<path d="M233.9 118.1v5.1M233.9 120.6h2.5"/>
<circle cx="213.6" cy="120.6" r=".51"/>
</g>
<circle cx="233.9" cy="120.6" r=".51" fill="#0dab76"/>
<g fill="none" stroke="#0dab76" stroke-width=".21">
<path d="M134.9 90.2h2.5M134.9 92.7h2.5M134.9 110.5h5.1M134.9 113h5.1M112 151.1h2.6v7.6h-5.1"/>
<circle cx="233.9" cy="120.6" r=".51"/>
</g>
<circle cx="114.5" cy="158.7" r=".51" fill="#0dab76"/>
<g fill="none" stroke="#0dab76" stroke-width=".21">
<path d="M134.9 85.1h2.5M99.3 105.4h10.2M134.9 105.4h2.5M145 138.4h5.1M109.5 143.5h5.1M134.9 143.5h5.1M134.9 158.7h5.1M145 148.6h5.1M145 153.6h5.1M145 163.8h5.1"/>
<circle cx="114.5" cy="158.7" r=".51"/>
</g>
<g font-size="3.7" fill="#c90d0c">
<text x="41.9" y="18.5">1</text>
<text x="84" y="18.5">2</text>
<text x="126.2" y="18.5">3</text>
<text x="168.2" y="18.5">4</text>
<text x="210.4" y="18.5">5</text>
<text x="252.5" y="18.5">6</text>
<text x="18.8" y="41.8">A</text>
<text x="275.2" y="41.8">A</text>
<text x="18.8" y="84.7">B</text>
<text x="275.2" y="84.7">B</text>
<text x="18.7" y="127.5">C</text>
<text x="275.1" y="127.5">C</text>
<text x="18.7" y="170.3">D</text>
<text x="275.1" y="170.3">D</text>
<text x="41.9" y="193.7">1</text>
<text x="84" y="193.7">2</text>
<text x="126.2" y="193.7">3</text>
<text x="168.2" y="193.7">4</text>
<text x="210.4" y="193.7">5</text>
<text x="252.5" y="193.7">6</text>
</g>
<g font-size="3.6" fill="#c90d0c">
<text x="236.4" y="173.9">Designed by J.G.Aguado</text>
<text x="234.9" y="189.3">Sheet:</text>
</g>
<g font-size="2.5" fill="#808080">
<text x="53.6" y="31.8">12V</text>
<text x="81.6" y="31.8">5V</text>
<text x="87.6" y="41.3">C2</text>
<text x="97.8" y="41.3">C4</text>
<text x="188.2" y="36.9">GND</text>
<text x="188.2" y="39.4">3V3</text>
<text x="188.2" y="42">EN</text>
<text x="239" y="36.9">GND</text>
<text x="239" y="42">IO22</text>
<text x="239" y="39.4">IO23</text>
<text x="71.4" y="47">LM1117-5.0</text>
<text x="71.4" y="44.5">IC1</text>
<text x="87.6" y="46.1">100nF</text>
<text x="97.8" y="46.1">22uF</text>
<text x="188.2" y="44.5">SVP</text>
<text x="188.2" y="47">SVN</text>
<text x="239" y="47">RX</text>
<text x="239" y="44.5">TX</text>
<text x="66.3" y="52.1">GND</text>
<text x="79" y="52.1">3V3</text>
<text x="188.2" y="49.6">IO34</text>
<text x="188.2" y="52.1">IO35</text>
<text x="239" y="52.1">GND</text>
<text x="239" y="49.6">IO21</text>
<text x="43.5" y="57.2">GND</text>
<text x="54.7" y="59.1">C1</text>
<text x="84.1" y="54.7">GND</text>
<text x="94.2" y="54.7">GND</text>
<text x="102.7" y="55.7">470</text>
<text x="188.2" y="54.7">IO32</text>
<text x="188.2" y="57.2">IO33</text>
<text x="188.2" y="59.7">IO25</text>
<text x="239" y="59.7">IO5</text>
<text x="239" y="57.2">IO18</text>
<text x="239" y="54.7">IO19</text>
<text x="54.7" y="63.9">100uF</text>
<text x="71.4" y="64.8">IC2</text>
<text x="87.6" y="61.6">C3</text>
<text x="97.8" y="61.6">C5</text>
<text x="103.7" y="60.5">R1</text>
<text x="111.9" y="61.4">L1</text>
<text x="188.2" y="62.3">IO26</text>
<text x="188.2" y="64.8">IO27</text>
<text x="239" y="64.8">IO16</text>
<text x="239" y="62.3">IO17</text>
<text x="71.4" y="67.4">LM1117-3.3</text>
<text x="87.6" y="66.5">100nF</text>
<text x="97.8" y="66.5">22uF</text>
<text x="111.1" y="67.4">Green</text>
<text x="188.2" y="69.9">IO12</text>
<text x="239" y="69.9">IO0</text>
<text x="239" y="67.4">IO4</text>
<text x="51.1" y="72.4">GND</text>
<text x="66.3" y="72.4">GND</text>
<text x="84.1" y="72.4">GND</text>
<text x="94.2" y="72.4">GND</text>
<text x="106.9" y="72.4">GND</text>
<text x="188.2" y="74.9">GND</text>
<text x="188.2" y="77.5">IO13</text>
<text x="239" y="77.5">IO15</text>
<text x="239" y="74.9">IO2</text>
<text x="96.7" y="81.8">Serial</text>
<text x="137.4" y="82.6">GND</text>
<text x="153.9" y="81.8">Pot2</text>
<text x="188.2" y="80">SD2</text>
<text x="188.2" y="82.6">SD3</text>
<text x="239" y="82.6">SD0</text>
<text x="239" y="80">SD1</text>
<text x="36.7" y="87">JP11</text>
<text x="69.8" y="84.3">RGB</text>
<text x="76.5" y="87.6">5V</text>
<text x="104.4" y="87.6">GND</text>
<text x="104.4" y="85.1">5V</text>
<text x="137.4" y="85.1">S3V3</text>
<text x="160.3" y="87.6">GND</text>
<text x="160.3" y="85.1">3V3</text>
<text x="188.2" y="85.1">CMD</text>
<text x="239" y="85.1">CLK</text>
<text x="43.5" y="94.5">12V</text>
<text x="43.5" y="91.9">LD1</text>
<text x="76.5" y="90.2">GND</text>
<text x="76.5" y="92.7">IO19</text>
<text x="104.4" y="92.7">RX</text>
<text x="104.4" y="90.2">TX</text>
<text x="134.9" y="90.2">S12</text>
<text x="134.9" y="92.7">S13</text>
<text x="160.3" y="90.2">IO12</text>
<text x="160.3" y="92.7">IO13</text>
<text x="170.2" y="91.2">10k</text>
<text x="203.5" y="90.2">U1</text>
<text x="218.6" y="90.2">ESP-32S</text>
<text x="37.3" y="97.8">LED</text>
<text x="70.9" y="97.7">JP4</text>
<text x="98.8" y="97.7">JP1</text>
<text x="154.7" y="97.7">JP6</text>
<text x="171" y="96">R5</text>
<text x="175.5" y="100.3">GND</text>
<text x="36.5" y="102.2">JP10</text>
<text x="43.5" y="107.2">M2</text>
<text x="62.6" y="102.1">Water Tank</text>
<text x="76.5" y="108">GND</text>
<text x="76.5" y="105.4">IO27</text>
<text x="93.6" y="102.1">BME280</text>
<text x="104.4" y="108">GND</text>
<text x="104.4" y="105.4">S3V3</text>
<text x="137.4" y="102.9">GND</text>
<text x="137.4" y="105.4">S3V3</text>
<text x="153.9" y="102.1">Pot1</text>
<text x="160.3" y="108">GND</text>
<text x="160.3" y="105.4">3V3</text>
<text x="190.8" y="108" transform="rotate(-90 190.8 108)">IO25</text>
<text x="198.4" y="108" transform="rotate(-90 198.4 108)">LD1</text>
<text x="213.6" y="108" transform="rotate(-90 213.6 108)">IO17</text>
<text x="221.2" y="108" transform="rotate(-90 221.2 108)">M1</text>
<text x="223.7" y="102.9">5V</text>
<text x="225.8" y="108" transform="rotate(-90 225.8 108)">D1</text>
<text x="233.9" y="108" transform="rotate(-90 233.9 108)">IO18</text>
<text x="241.5" y="108" transform="rotate(-90 241.5 108)">M2</text>
<text x="244.1" y="102.9">5V</text>
<text x="246.1" y="108" transform="rotate(-90 246.1 108)">D2</text>
<text x="34.3" y="113">Pump2</text>
<text x="43.5" y="109.7">5V</text>
<text x="76.5" y="110.5">IO14</text>
<text x="104.4" y="110.5">SSCL</text>
<text x="104.4" y="113">SSDA</text>
<text x="134.9" y="110.5">S2</text>
<text x="134.9" y="113">S15</text>
<text x="160.3" y="113">IO15</text>
<text x="160.3" y="110.5">IO2</text>
<text x="170.2" y="111.5">10k</text>
<text x="189.2" y="113.4" transform="rotate(-90 189.2 113.4)">100</text>
<text x="194" y="112.4" transform="rotate(-90 194 112.4)">R7</text>
<text x="212.1" y="113.4" transform="rotate(-90 212.1 113.4)">100</text>
<text x="216.9" y="112.4" transform="rotate(-90 216.9 112.4)">R9</text>
<text x="232.4" y="113.4" transform="rotate(-90 232.4 113.4)">100</text>
<text x="237.2" y="113.7" transform="rotate(-90 237.2 113.7)">R11</text>
<text x="37.9" y="117.5">JP9</text>
<text x="70.9" y="115.4">JP8</text>
<text x="98.8" y="118">JP7</text>
<text x="154.7" y="118">JP5</text>
<text x="171" y="116.3">R4</text>
<text x="43.5" y="125">5V</text>
<text x="43.5" y="122.4">M1</text>
<text x="175.5" y="120.7">GND</text>
<text x="34.3" y="128.3">Pump1</text>
<text x="189.2" y="128.5" transform="rotate(-90 189.2 128.5)">10k</text>
<text x="194" y="127.7" transform="rotate(-90 194 127.7)">R6</text>
<text x="212.1" y="128.5" transform="rotate(-90 212.1 128.5)">10k</text>
<text x="216.9" y="127.7" transform="rotate(-90 216.9 127.7)">R8</text>
<text x="232.4" y="128.5" transform="rotate(-90 232.4 128.5)">10k</text>
<text x="237.2" y="129.1" transform="rotate(-90 237.2 129.1)">R10</text>
<text x="86.6" y="143.5">IO4</text>
<text x="109.5" y="143.5">S14</text>
<text x="132.3" y="143.5">3V3_W</text>
<text x="147.6" y="143.1">SJ2</text>
<text x="150.1" y="138.4">IN_T</text>
<text x="188.2" y="138.4">GND</text>
<text x="195.8" y="138.4">GND</text>
<text x="211.1" y="138.4">GND</text>
<text x="218.6" y="138.4">GND</text>
<text x="231.4" y="138.4">GND</text>
<text x="239" y="138.4">GND</text>
<text x="38.2" y="146.6">U$6</text>
<text x="51.7" y="149.6">R2</text>
<text x="86.6" y="148.6">3V3</text>
<text x="106.7" y="149.6">10k</text>
<text x="150.1" y="148.6">IN_B</text>
<text x="184.4" y="149.9">TP1</text>
<text x="29" y="153.7">GND</text>
<text x="43.5" y="152.9">IO0</text>
<text x="50.8" y="154.4">10k</text>
<text x="65.6" y="151.1" transform="rotate(-90 65.6 151.1)">3V3</text>
<text x="86.6" y="151.1">GND</text>
<text x="86.6" y="153.7">IO22</text>
<text x="107.5" y="154.4">R3</text>
<text x="150.1" y="153.7">OUT_T</text>
<text x="28.1" y="157.9">SWITCH_SPDT</text>
<text x="86.6" y="156.2">IO21</text>
<text x="96.8" y="157.4">GND</text>
<text x="109.5" y="158.7">S27</text>
<text x="132.3" y="158.7">OUT_W</text>
<text x="147.6" y="158.3">SJ1</text>
<text x="150.1" y="163.8">OUT_B</text>
</g>
<g font-size="2.5" fill="#0dab76">
<text x="246.6" y="42">SCL</text>
<text x="246.6" y="49.6">SDA</text>
<text x="180.6" y="59.7">Led</text>
<text x="246.6" y="54.7">RGB</text>
<text x="246.6" y="57.2">M2</text>
<text x="175.5" y="64.8">Water_in</text>
<text x="246.6" y="62.3">M1</text>
<text x="175.5" y="67.4">Water_pwr IO14</text>
<text x="180.6" y="69.9">Pot2</text>
<text x="246.6" y="67.4">Touch</text>
<text x="180.6" y="77.5">Pot2</text>
<text x="246.6" y="74.9">Pot1</text>
<text x="246.6" y="77.5">Pot1</text>
</g>
<g font-size="2.1" fill="#808080">
<text x="42.5" y="36.5">PWR</text>
<text x="42.5" y="41.6">GND</text>
<text x="64.4" y="37.5">IN</text>
<text x="66.8" y="41.2">ADJ</text>
<text x="69.5" y="37.5">OUT</text>
<text x="199.9" y="36.5">1</text>
<text x="199.9" y="41.6">3</text>
<text x="199.9" y="39">2</text>
<text x="205.8" y="37.6">GND</text>
<text x="205.8" y="40.2">3V3</text>
<text x="221.8" y="37.6">GND</text>
<text x="221.9" y="40.2">IO23</text>
<text x="231.2" y="39">37</text>
<text x="231.2" y="41.6">36</text>
<text x="231.2" y="36.5">38</text>
<text x="199.9" y="44.1">4</text>
<text x="199.9" y="46.7">5</text>
<text x="205.8" y="42.7">EN</text>
<text x="205.8" y="45.3">SVP</text>
<text x="205.8" y="47.8">SVN</text>
<text x="219.3" y="47.8">U0RXD</text>
<text x="219.5" y="45.3">U0TXD</text>
<text x="221.9" y="42.7">IO22</text>
<text x="231.2" y="46.7">34</text>
<text x="231.2" y="44.1">35</text>
<text x="199.9" y="49.2">6</text>
<text x="199.9" y="51.7">7</text>
<text x="205.8" y="50.3">IO34</text>
<text x="205.8" y="52.9">IO35</text>
<text x="221.8" y="52.9">GND</text>
<text x="221.9" y="50.3">IO21</text>
<text x="231.2" y="49.2">33</text>
<text x="231.2" y="51.7">GND</text>
<text x="64.4" y="57.8">IN</text>
<text x="69.5" y="57.8">OUT</text>
<text x="198.7" y="59.4">10</text>
<text x="199.9" y="54.3">8</text>
<text x="199.9" y="56.8">9</text>
<text x="205.8" y="55.4">IO32</text>
<text x="205.8" y="58">IO33</text>
<text x="221.9" y="58">IO18</text>
<text x="221.9" y="55.4">IO19</text>
<text x="231.2" y="56.8">30</text>
<text x="231.2" y="54.3">31</text>
<text x="231.2" y="59.4">29</text>
<text x="66.8" y="61.5">ADJ</text>
<text x="198.7" y="64.4">12</text>
<text x="198.9" y="61.9">11</text>
<text x="205.8" y="65.6">IO27</text>
<text x="205.8" y="60.5">IO25</text>
<text x="205.8" y="63">IO26</text>
<text x="221.9" y="63">IO17</text>
<text x="221.9" y="65.6">IO16</text>
<text x="223.1" y="60.5">IO5</text>
<text x="231.2" y="61.9">28</text>
<text x="231.2" y="64.4">27</text>
<text x="198.7" y="67">13</text>
<text x="198.7" y="69.5">14</text>
<text x="205.8" y="68.1">IO14</text>
<text x="205.8" y="70.6">IO12</text>
<text x="223.1" y="68.1">IO4</text>
<text x="223.1" y="70.6">IO0</text>
<text x="231.2" y="67">26</text>
<text x="231.2" y="69.5">25</text>
<text x="198.7" y="77.1">16</text>
<text x="198.7" y="74.6">15</text>
<text x="205.8" y="75.7">GND</text>
<text x="223.1" y="75.7">IO2</text>
<text x="231.2" y="77.1">23</text>
<text x="231.2" y="74.6">24</text>
<text x="198.7" y="79.7">17</text>
<text x="198.7" y="82.2">18</text>
<text x="205.8" y="78.2">IO13</text>
<text x="205.8" y="80.8">SD2</text>
<text x="205.8" y="83.3">SD3</text>
<text x="221.9" y="78.2">IO15</text>
<text x="222.4" y="80.8">SD1</text>
<text x="222.4" y="83.3">SD0</text>
<text x="231.2" y="79.7">22</text>
<text x="231.2" y="82.2">21</text>
<text x="38.2" y="89.8">1</text>
<text x="71.2" y="89.8">2</text>
<text x="71.2" y="87.3">3</text>
<text x="99.1" y="89.8">2</text>
<text x="99.1" y="87.3">3</text>
<text x="99.1" y="84.8">4</text>
<text x="155" y="89.8">2</text>
<text x="155" y="87.3">3</text>
<text x="155" y="84.8">4</text>
<text x="198.7" y="84.8">19</text>
<text x="205.8" y="85.9">CMD</text>
<text x="222.4" y="85.9">CLK</text>
<text x="231.2" y="84.8">20</text>
<text x="38.2" y="92.4">2</text>
<text x="71.2" y="92.4">1</text>
<text x="99.1" y="92.4">1</text>
<text x="155" y="92.4">1</text>
<text x="38.2" y="105.1">1</text>
<text x="38.2" y="107.6">2</text>
<text x="71.2" y="107.6">2</text>
<text x="71.2" y="105.1">3</text>
<text x="99.1" y="107.6">3</text>
<text x="99.1" y="105.1">4</text>
<text x="155" y="107.6">3</text>
<text x="155" y="105.1">4</text>
<text x="71.2" y="110.2">1</text>
<text x="99.1" y="112.7">1</text>
<text x="99.1" y="110.2">2</text>
<text x="155" y="112.7">1</text>
<text x="155" y="110.2">2</text>
<text x="198" y="115.2" transform="rotate(-90 198 115.2)">3</text>
<text x="220.9" y="115.2" transform="rotate(-90 220.9 115.2)">3</text>
<text x="241.2" y="115.2" transform="rotate(-90 241.2 115.2)">3</text>
<text x="38.2" y="120.3">1</text>
<text x="38.2" y="122.8">2</text>
<text x="194.3" y="120.3">1</text>
<text x="198" y="122.2" transform="rotate(-90 198 122.2)">2</text>
<text x="217.1" y="120.3">1</text>
<text x="220.9" y="122.2" transform="rotate(-90 220.9 122.2)">2</text>
<text x="237.4" y="120.3">1</text>
<text x="241.2" y="122.2" transform="rotate(-90 241.2 122.2)">2</text>
<text x="141" y="143.1">2</text>
<text x="144.7" y="140.6" transform="rotate(-90 144.7 140.6)">1</text>
<text x="144.7" y="147.6" transform="rotate(-90 144.7 147.6)">3</text>
<text x="144.7" y="155.8" transform="rotate(-90 144.7 155.8)">1</text>
<text x="141" y="158.4">2</text>
<text x="144.7" y="162.8" transform="rotate(-90 144.7 162.8)">3</text>
</g>
<g font-size="1.8" fill="#808080">
<text x="37.1" y="34.3">CN1</text>
<text x="200.9" y="117.5">Q1</text>
<text x="223.7" y="117.5">Q2</text>
<text x="244.1" y="117.5">Q3</text>
</g>
</svg>
